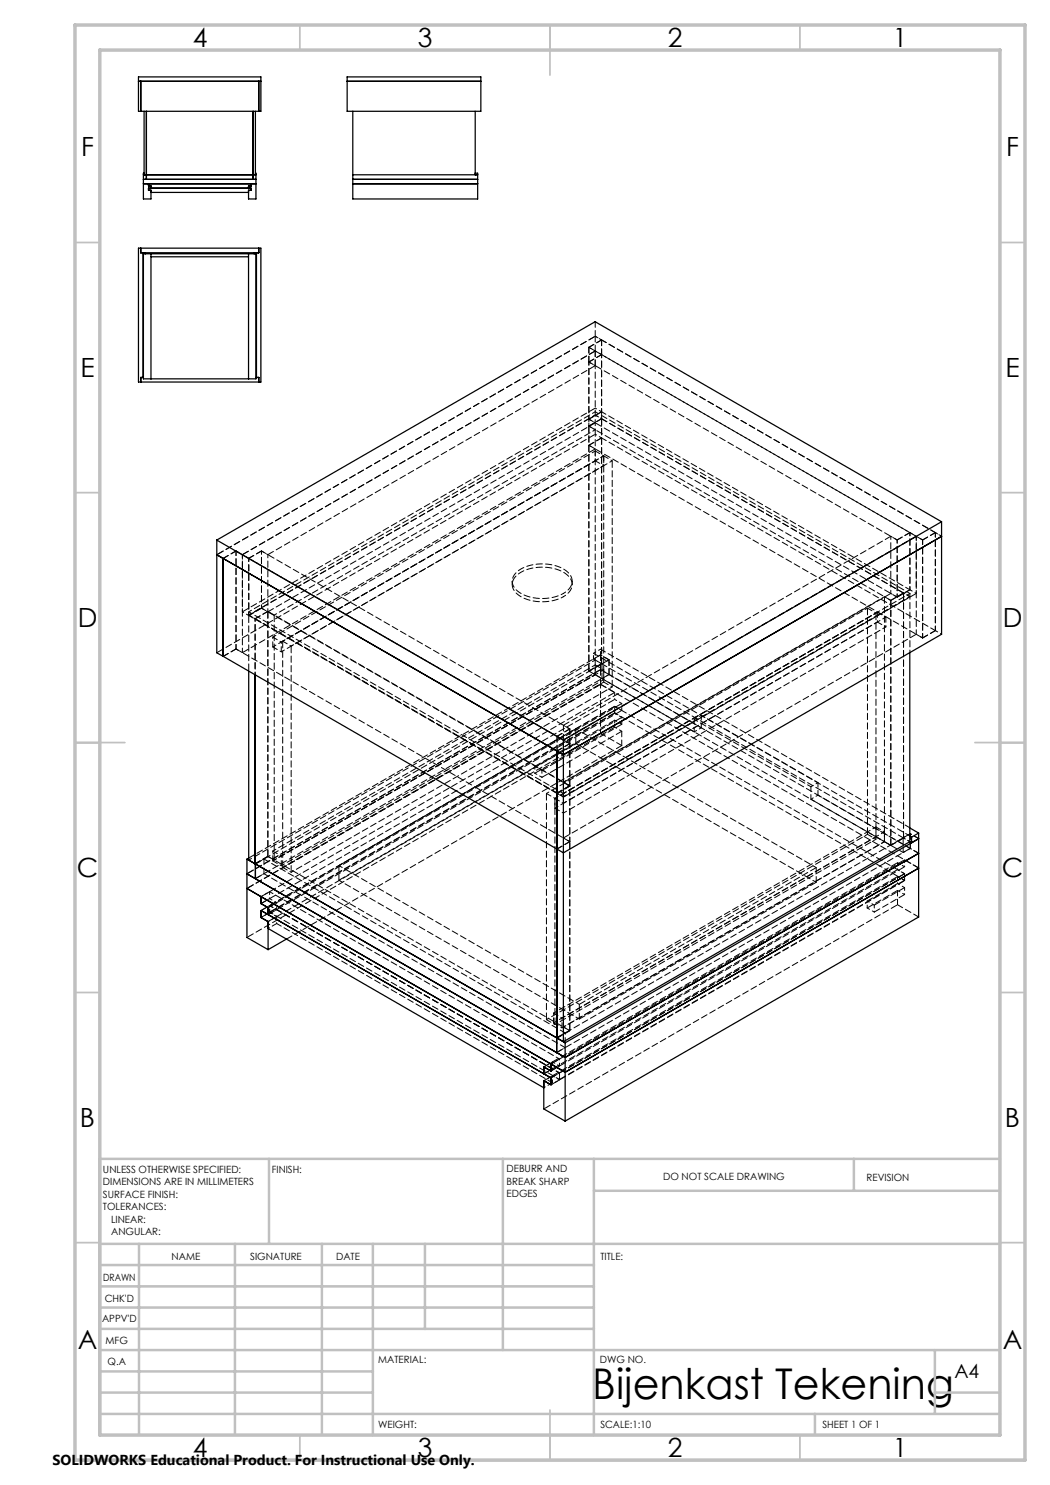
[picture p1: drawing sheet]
<svg xmlns="http://www.w3.org/2000/svg" width="210mm" height="297mm" viewBox="0 0 210 297" stroke-linecap="round" stroke-linejoin="round" font-family="sans-serif">
<g fill="none" stroke="#c0c0c0" stroke-width=".35">
<path d="M60 5v5M110 5v10M160 5v5M15 48.5h5M200 48.5h5M15 98.5h5M200 98.5h5M15 148.5h10M195 148.5h10M15 198.5h5M200 198.5h5M15 248.5h5"/>
<path d="M200 248.5h5M60 287v5M110 282v10M160 287v5"/>
</g>
<g fill="none" stroke="#c0c0c0" stroke-width=".5">
<path d="M53.8 231.8v17M100.6 231.8v38.2M118.8 231.8v55.2M118.8 238.2h81.2M170.8 231.8v6.4M200 231.8h-180v55.2M20 248.8h180M20 257.3h98.8M20 253h98.8M27.8 248.8v38.2M47 248.8v38.2M64.4 248.8v38.2"/>
<path d="M74.6 248.8v38.2M85 248.8v17M20 265.8h98.8M20 261.5h98.8M20 278.5h54.6M20 274.3h54.6M20 270h180M187 278.5h13M187 270v12.8M20 282.8h180M163 282.8v4.2"/>
</g>
<path d="M15 5h190v287h-190zM20 10h180v277h-180z" fill="none" stroke="#c0c0c0" stroke-width=".7"/>
<g fill="none" stroke="#000" stroke-width=".25">
<path d="M27.7 16.3h24.5M27.7 15.4h24.5v6.9h-24.5zM28.2 16.3v6M51.8 16.3v6M69.4 16.3h26.8M69.4 15.4h26.8v6.9h-26.8zM28.7 36.8h22.5M28.7 35h22.5M28.7 35.9h22.5M28.8 34.6h-.1v5.2h1.5v-1.7h-.5v-.5h20.5v.5h-.5v1.7h1.5v-5.2h-.1M28.8 22.3v12.7M29.3 22.3v13.6"/>
<path d="M29.7 36.8v.4h.5v.4M30.2 38.5h19.5M50.2 36.8v.4h-.5v.4M50.6 22.3v13.6M51.1 22.3v12.7M70.6 36.8h24.9M70.6 22.3v17.5h24.9v-5.2h-.5M70.6 35h24.9M70.6 35.9h24.9M95 22.3v12.7M27.7 49.6h24.5v26.8h-24.5zM28.2 49.6v.9h23.6v-.9"/>
<path d="M28.6 50.5v25M28.7 50.8h22.5v25h-22.5zM29 50.5v.3M30.2 50.8v25M30.2 51.4h19.5M49.7 50.8v25M50.8 50.5v.3M51.3 50.5v25M28.7 75.5h-.5v.9M51.2 75.5h.6v.9M43.4 108v22.6l1.2 .7M43.4 108l69.3 40"/>
<path d="M188.3 104.3v22.6l-75.6 43.7-68.1-39.3M188.3 107.3l-75.6 43.7M188.3 104.3l-69.3-40-75.6 43.7M188.3 104.3l-75.6 43.7M44.6 131.3v-19.6l-1.2-.8 69.3 40.1M49.7 134.2v37.8l1.3 .8M51 135v37.8M182 130.6v37.7M112.7 151l-1.3-.8v57.4l-60.4-34.8M112.7 148v60.3l69.3-40M49.4 171.8l1.7 1v3l-1.7-1 63.6 36.7M49.4 171.8v15.7l4.2 2.4"/>
<path d="M49.7 171.6l-.3 .2M182 165.6l1.7 1M182 167.2l.3 .2M182 168.3l.3 .3M182.3 167.4v1.2M182.3 168.6l1.4-.9-70.7 40.9M183.7 166.6l-1.4 .8M183.7 166.6v16.8l-70.7 40.8M183.7 170.7l-70.7 40.8M183.7 173.6l-70.7 40.9M52.2 182.1l1.4 .8v-1.4l-1.4-.8v-1.4l-2.8-1.6 63.6 36.8M52.2 182.1v1.4l1.4 .8v5.6"/>
<path d="M52.2 182.1l58 33.5M53.6 185.7l55.2 31.9M57.3 187.8l-3.7 2.1M110.2 215.6v1.4l-1.4-.9v5.7l4.2 2.4M113 214.5l-2.8-1.7v1.4l-1.4-.8v1.4l1.4 .8M113 208.6l-1.7-1v2.9l1.7 1M113 208.6v15.6"/>
</g>
<g fill="none" stroke="#000" stroke-width=".2" stroke-dasharray="1.3 .6" stroke-dashoffset=".7">
<path d="M117.8 72.4l1.2 .7M117.8 69.5l1.2 .7M120.3 70.9l-1.3-.7M120.3 68l-1.3-.7M117.8 85.2l1.2 .8M117.8 83.8l1.2 .8M117.8 85.2v-1.4M117.8 89.1l1.2 .7M117.8 83.8v1.4M119 83l1.3 .7M119 84.6v1.4M120.3 82.4l-1.3-.8"/>
<path d="M120.3 83.7v-1.3M120.3 82.4v1.3M120.3 87.6l-1.3-.7M120.7 91.2l-64.2 37M122.4 92.2l-64.2 37M47.2 110.2l1.3 .7M49.8 111.7l-1.3-.8M52.3 110.2l1.3 .7M112.7 118.7a8.9 8.9 0 0 1-9.5-.8 2.37 2.37 0 0 1 .6-3.8 8.8 8.8 0 0 1 9.9 .4 2.37 2.37 0 0 1-.6 3.9l-.4 .3M112.7 119.3a8.9 8.9 0 0 1-9.5-.7 2.37 2.37 0 0 1 .6-3.9 8.8 8.8 0 0 1 9.9 .5 2.37 2.37 0 0 1-.6 3.9l-.4 .2M176.9 119.3l-64.2 37.1M179.4 108l-1.2-.7"/>
<path d="M179.4 119.4l-1.2-.7M182 119.3l-1.3-.7M182 106.5l1.3 .8M182 118l1.3 .7M184.5 108l-1.2-.7M187.1 106.5l1.2 .8M47.2 129.8l1.3 .7M49.8 123.1l-1.3-.7M49.8 123l1.2 .8M52.3 121.6l1.3 .8M53.6 122.3l1.2 .7M54.8 123l64.2-37"/>
<path d="M119 134.9l-64.2 37.1M119 134.9l-1.2-.7M119 132l1.3 .7M122.9 138.5v1.4M173.5 121.6l-64.2 37.1M175.2 122.6l-64.2 37.1M178.2 120.1l-1.3-.8M184.5 127.6l-1.2-.7M187.1 126.1l1.2 .8M107 153.3v1.4M108.4 154.1v1.4M111.4 147.3l1.3 .7"/>
<path d="M111.4 158.7l1.3 .7M112.7 159.3l-1.3-.7M114 157.1l-1.3-.7M114 145.8l-1.3-.7M114 157.2l-1.3-.7M114 148.7l-1.3-.7M122.9 142.6v-1.3M122.9 141.3v1.4M122.9 144v1.4M124.4 142.1v-1.4M124.4 144.9v-1.4M53.6 171.3l1.2 .7"/>
<path d="M53.9 178.3v1.4M56.5 173.5l64.2-37.1M58.2 174.5l64.2-37.1M114 168.3l-1.3-.7M178.2 169.1l-1.3-.8M179.5 175.3v1.4M179.5 172.5v1.4M180.9 176.1v-1.4M180.9 174.7v1.4M180.9 172v1.4M180.9 177.5v1.4M182 168.3l-1.3-.7"/>
<path d="M53.9 182.4v-1.3M53.9 182.5v-1.4M55.3 181.9v-1.4M55.3 183.3v1.4M173.4 181.6v-1.4M174.9 181v1.4M109.3 203.9l64.2-37M110.5 212.4v1.4M110.5 216.5v-1.3M111 204.9l64.2-37.1M111.9 215.9v-1.3M111.9 213.2v-1.4"/>
<path d="M111.9 214.6v1.4M112.7 205.4l1.3 .7M112.7 205.4l64.2-37.1"/>
</g>
<g fill="none" stroke="#000" stroke-width=".2" stroke-dasharray="1.3 .6" stroke-dashoffset=".5">
<path d="M119 82.4l63 36.3M119 83l63 36.3M112.7 158.7l-62.9-36.3M112.7 159.3l-62.9-36.3M120.1 146.7v-9.8M122.9 141.3l58 33.4M122.9 142.6l58 33.5M138.8 146.4l-18.4-10.7M140.3 145.6l-18.5-10.7M162.2 157.3l-23.4-13.4M163.6 156.5l-23.3-13.4M67.8 173.1l48.1 27.8"/>
<path d="M67.8 176.1l48.1 27.7M163.2 173.5l-48-27.7M163.2 176.5l-48-27.8M180.6 170.5l-18.4-10.7M182.1 169.7l-18.5-10.7M53.9 181.1l58 33.5M111.9 215.9l-58-33.5M111.9 214.6l-58-33.5M111.9 211.8l-58-33.5"/>
</g>
<g fill="none" stroke="#000" stroke-width=".2" stroke-dasharray="1.3 .6" stroke-dashoffset="-.2">
<path d="M119 67.3l-75.6 43.6M43.4 110.9l75.6-43.6M43.4 130.5l75.6-43.6M49.8 134.2v-11.1M120.1 133.9l-70.7 40.8M120.1 136.9l-70.7 40.8M121.8 134.9l-70.7 40.8M51.1 172.8l70.7-40.8M52.2 179.3l70.7-40.8M179.5 172.5l-70.7 40.9M179.5 173.9l-70.7 40.8M179.5 175.3l-70.7 40.8"/>
<path d="M180.9 174.7l-69 39.9M180.9 176.1l-69 39.8M180.9 172l-70.7 40.8M180.9 173.4l-70.7 40.8M180.9 174.7l-70.7 40.9M180.9 176.1l-70.7 40.9M182.1 169.7l-70.8 40.8M49.4 187.5l70.7-40.8M52.2 180.7l70.7-40.8M52.2 183.5l70.7-40.8M52.2 182.1l70.7-40.8M53.6 182.9l70.8-40.8"/>
<path d="M53.6 181.5l70.8-40.8M53.6 184.3l70.8-40.8M53.9 181.1l69-39.8M53.9 182.4l69-39.8M111.3 207.6l70.8-40.9M114 206.1v-37.8M108.8 221.8l70.7-40.8"/>
</g>
<g fill="none" stroke="#000" stroke-width=".2" stroke-dasharray="1.3 .6" stroke-dashoffset="1">
<path d="M119 92.2v-2M120.7 93.1v-1.9M120.7 91.2l-1.7-1M120.7 93.1l-1.7-.9M122.4 92.2l-1.7-1M54.6 127.4v2M56.3 128.4l-1.7-1M56.3 128.4v2M56.3 130.4l-1.7-1M58.2 129.2l-1.7-1M118.7 131.8l1.7 1M119 134.9v-1.9"/>
<path d="M120.1 131l1.7 1M120.1 133.9l1.7 1M120.7 134l-1.7-1M120.7 135.9v-1.9M120.7 135.9l-1.7-1M122.4 137.4l-1.7-1M175.2 122.6l-1.7-1M175.5 124.4v-2M177.2 125.4v-2M177.2 123.4l-1.7-1M177.2 125.4l-1.7-1M111 159.7l-1.7-1"/>
<path d="M111 159.7v1.9M52.2 179.3l1.7-1M52.8 171.8l-1.7 1M52.8 174.7l-1.7 1M53.9 179.7l-1.7 1M54.6 170.2v2M56.3 171.2l-1.7-1M56.3 171.2v2M56.3 173.2l-1.7-1M58.2 174.5l-1.7-1M112.7 160.7l-1.7-1M112.7 162.6l-1.7-1"/>
<path d="M175.2 167.8l-1.7-.9M175.2 167.4v-2M176.9 166.4l-1.7-1M176.9 168.3v-1.9M176.9 168.3l-1.7-.9M182.1 166.7l1.6 1M182.1 169.7l1.6 1M52.2 183.5l1.7-1M53.6 184.3l1.7-1M53.6 185.7l1.7-1M53.9 181.1l-1.7 1M55.3 180.5l-1.7 1"/>
<path d="M55.3 181.9l-1.7 1M108.8 217.5l1.7-1M108.8 216.1l1.7-.9M110.2 212.8l1.7-1M110.2 217l1.7-1M110.5 213.8l-1.7 .9M110.5 212.4l-1.7 1M110.7 202.6v2M111 204.9l-1.7-1M111.9 213.2l-1.7 1M111.9 214.6l-1.7 1M112.4 203.6l-1.7-1"/>
<path d="M112.4 203.6v2M112.4 205.6l-1.7-1M113 206.6l-1.7 1M113 206.6v1.9M113 209.5l-1.7 1"/>
</g>
<g fill="none" stroke="#000" stroke-width=".2" stroke-dasharray="1.3 .6" stroke-dashoffset=".8">
<path d="M51 123.8v11.1M118.7 131.8l1.4-.8M120.1 129.8l-1.4 .9M120.4 132.8l1.4-.8M120.4 135.7l1.4-.8M122.9 139.9l1.5 .8M182 130.5v-11.2M107 153.3l1.4 .8M107 154.7l1.4 .8M122.9 142.7l1.5 .8M122.9 145.4l1.5 .9M122.9 144l1.5 .9"/>
<path d="M122.9 141.3l1.5 .8M140.3 145.6l-1.5 .8M140.3 143.1l-1.5 .8M163.6 156.5l-1.4 .8M163.6 159l-1.4 .8M179.5 172.5l1.4 .9M179.5 175.3l1.4 .8M179.5 173.9l1.4 .8M179.5 176.7l1.4 .8M180.6 167.6l1.4 .7M180.6 170.5l1.5-.8M180.6 167.6l1.5-.9"/>
<path d="M180.9 178.9l-1.4-.8M53.9 182.5l1.4 .8M55.3 180.5l-1.4-.8M173.4 180.2l1.5 .8M174.9 182.4l-1.5-.8M110.5 215.2l1.4 .8M111.9 213.2l-1.4-.8"/>
</g>
<path d="M117.8 69.5l66.7 38.5M120.3 68l66.8 38.5M47.2 110.2l66.8 38.5M184.5 127.6l-66.7-38.5M187.1 126.1l-66.8-38.5M124.4 149.1v-2.8M114 168.3l-66.8-38.5M179.5 178.1v2.9M182 165.6l-61.9-35.8M55.3 181.9l55.2 31.9M110.5 216.5l-55.2-31.8" fill="none" stroke="#000" stroke-width=".2" stroke-dasharray="1.3 .6" stroke-dashoffset=".2"/>
<g fill="none" stroke="#000" stroke-width=".2" stroke-dasharray="1.3 .6" stroke-dashoffset=".3">
<path d="M117.8 72.4l61.6 35.6M120.3 70.9l61.7 35.6M49.8 111.7l61.6 35.6M52.3 110.2l61.7 35.6M102.4 116.2v.7M114.4 116.9v-.7M179.4 119.4l-61.6-35.6M182 119.3v-.6M182 118l-61.7-35.6M111.4 158.7l-61.6-35.6M114 157.2l-61.7-35.6M138.8 146.4v-2.5"/>
<path d="M140.3 145.6v-2.5M162.2 159.8v-2.5M163.6 159v-2.5M182 167.2l-63.3-36.5"/>
</g>
<g fill="none" stroke="#000" stroke-width=".2" stroke-dasharray="1.3 .6" stroke-dashoffset=".1">
<path d="M117.8 72.4v-2.9M117.8 69.5v2.9M119 73.1v-2.9M119 70.2v2.9M119 70.2v-2.9M119 67.3v-3M120.3 70.9l-2.5 1.5M120.3 68l-2.5 1.5M120.3 70.9v-2.9M120.3 68v2.9M117.8 85.2l60.4 34.9M117.8 85.2l2.5-1.5"/>
<path d="M117.8 83.8l2.5-1.4M120.3 83.7l-2.5 1.5M120.3 83.7l60.4 34.9M120.3 82.4l-2.5 1.4M120.3 87.6l-2.5 1.5M44.7 111.7l2.5-1.5M47.2 110.2l-2.5 1.5M52.3 110.2l-2.5 1.5M179.4 108l2.6-1.5M180.7 118.6l-2.5 1.5M182 106.5l-2.6 1.5M182 118l-2.6 1.4"/>
<path d="M187.1 106.5l-2.6 1.5M44.7 131.3l2.5-1.5M47.2 129.8l-2.5 1.5M49.8 123.1l2.5-1.5M51 123.8l2.6-1.5M52.3 121.6l-2.5 1.5M53.6 122.3l-2.6 1.5M117.8 134.2l2.5-1.5M120.1 131v2.9M120.1 133.9v3M120.3 132.7l-2.5 1.5M120.4 132.8v2.9"/>
<path d="M121.8 132v2.9M178.2 120.1l2.5-1.5M187.1 126.1l-2.6 1.5M111.4 158.6l2.6-1.5M111.4 158.6l-60.4-34.8M111.4 147.3v2.9M111.4 147.3l2.6-1.5M111.4 150.2v-2.9M111.4 150.2l2.6-1.5M112.7 145.1v2.9M114 157.1l-60.4-34.8M114 157.1l-2.6 1.5"/>
<path d="M114 145.8l-2.6 1.5M114 145.8v2.9M114 157.2l-2.6 1.5M114 148.7l-2.6 1.5M115.2 145.8v2.9M124.4 149.1l-4.3-2.4M51 172.7l2.6-1.4M52.8 171.8l60.2 34.8M52.8 174.7v-2.9M53.6 171.3l60.4 34.8M67.8 173.1v3M111.4 169.8l2.6-1.5"/>
<path d="M114 168.3l-2.6 1.5M163.2 173.5v3M178.2 169.1l-60.4-34.9M180.6 170.5v-2.9M180.7 167.6l-2.5 1.5M180.7 167.6l-60.4-34.9M182.1 169.7v-3M182.1 166.7v3M183.7 170.7l-63.6-36.8M183.7 173.6l-63.6-36.7M179.5 181l4.2 2.4M111.4 207.6l2.6-1.5"/>
<path d="M113 209.5l-60.2-34.8M114 206.1l-2.6 1.5M115.9 200.9v2.9"/>
</g>
<g fill="none" stroke="#000" stroke-width=".2" stroke-dasharray="1.3 .6" stroke-dashoffset=".6">
<path d="M117.8 72.4v11.4M119 73.1v11.5M119 67.3l69.3 40M117.8 83.8v-11.4M119 90.2l-64.4 37.2M120.3 82.4v-11.5M120.7 91.2l-64.4 37.2M48.5 110.9v11.5M49.8 111.7v11.4M178.2 118.7v-11.4M179.4 108v11.4M179.4 119.4v-11.4"/>
<path d="M182 119.3l-69.3 40M182 118.7l-69.3 40M182 106.5v11.5M183.3 107.3v11.4M49.8 123.1v-11.4M49.8 123l69.2-40M49.8 122.4l69.2-40M52.3 121.6v-11.4M53.6 122.4v-11.5M54.6 129.4l64.4-37.2M56.3 130.4l64.4-37.3M118.7 131.8v-1.1"/>
<path d="M119 133l-64.4 37.2M119 132l-69.2 40M120.1 131v-1.2M120.7 134l-64.4 37.2M175.5 122.4l-64.5 37.3M177.2 123.4l-64.5 37.3M54.6 172.2l64.4-37.3M56.3 173.2l64.4-37.3M111 161.6l64.5-37.2M112.7 162.6l64.5-37.2M175.2 165.4l-64.5 37.2M176.9 166.4l-64.5 37.2"/>
<path d="M110.7 204.6l64.5-37.2M112.4 205.6l64.5-37.3"/>
</g>
<g fill="none" stroke="#000" stroke-width=".2" stroke-dasharray="1.3 .6" stroke-dashoffset="-.1">
<path d="M119 70.2l-70.5 40.7M183.3 118.7l-70.6 40.7M48.5 122.4l70.5-40.8M48.5 130.5l70.5-40.7M56.5 128.2v45.3M58.2 129.2v45.3M120.7 136.4v-45.2M122.4 137.4v-45.2M183.3 126.9l-70.6 40.7M109.3 158.7v45.2M111 159.7v45.2M112.7 148l70.6-40.7"/>
<path d="M173.5 166.9v-45.3M175.2 167.8v-45.2"/>
</g>
<g fill="none" stroke="#000" stroke-width=".2" stroke-dasharray="1.3 .6">
<path d="M119 73.1l-65.4 37.8M119 86v48.9M178.2 118.7l-65.5 37.8M180.7 118.6v49M53.6 122.4v48.9M53.6 122.4l65.4-37.8M117.8 134.2v-49M120.3 132.7v-49M122.9 138.5l-2.8-1.6M178.2 120.1v49M112.7 145.1l65.5-37.8M115.2 145.8l-47.4 27.3"/>
<path d="M115.2 148.7l-47.4 27.4M122.9 145.4l-15.9 9.3M122.9 144l-15.9 9.3M124.4 144.9l-16 9.2M124.4 146.3l-16 9.2M49.8 171.6l70.3-40.6M53.6 171.3v-48.9M54.8 172v-49M176.9 168.3v-49M178.2 169.1v-49M183.7 173.6l-2.8-1.6M57.3 187.8l67.1-38.7"/>
<path d="M173.4 180.2l6.1-3.5M173.4 181.6l6.1-3.5M174.9 181l6-3.5M174.9 182.4l6-3.5M115.9 200.9l47.3-27.4M115.9 203.8l47.3-27.3"/>
</g>
<path d="M47.2 110.2v19.6M48.5 110.9v19.6M184.5 108v19.6M187.1 106.5v19.6M47.2 129.8v-19.6M183.3 126.9v-19.6M184.5 127.6v-19.6M187.1 126.1v-19.6M114 148.7v19.6M114 168.3v-19.6" fill="none" stroke="#000" stroke-width=".2" stroke-dasharray="1.3 .6" stroke-dashoffset=".4"/>
<text font-size="8.5" x="118.5" y="279.7">Bijenkast Tekening</text>
<g font-size="5.3">
<text x="38.5" y="9.5">4</text>
<text x="83.5" y="9.5">3</text>
<text x="133.6" y="9.5">2</text>
<text x="178.6" y="9.5">1</text>
<text x="16.2" y="31.3">F</text>
<text x="201.2" y="31.3">F</text>
<text x="16.1" y="75.5">E</text>
<text x="201.1" y="75.5">E</text>
<text x="15.5" y="125.5">D</text>
<text x="200.5" y="125.5">D</text>
<text x="15.4" y="175.5">C</text>
<text x="200.4" y="175.5">C</text>
<text x="16" y="225.5">B</text>
<text x="201" y="225.5">B</text>
<text x="15.5" y="269.8">A</text>
<text x="200.5" y="269.8">A</text>
<text x="38.5" y="291.5">4</text>
<text x="83.5" y="291.5">3</text>
<text x="133.6" y="291.5">2</text>
<text x="178.6" y="291.5">1</text>
</g>
<text font-size="3.9" x="190.9" y="275.5">A4</text>
<text font-size="2.9" x="10.5" y="292.9">SOLIDWORKS Educational Product. For Instructional Use Only.</text>
<g font-size="2">
<text x="20.6" y="234.6">UNLESS OTHERWISE SPECIFIED:</text>
<text x="20.6" y="237.1">DIMENSIONS ARE IN MILLIMETERS</text>
<text x="20.6" y="239.6">SURFACE FINISH:</text>
<text x="54.4" y="234.6">FINISH:</text>
<text x="101.3" y="234.5">DEBURR AND</text>
<text x="101.3" y="237">BREAK SHARP</text>
<text x="101.3" y="239.5">EDGES</text>
<text x="132.6" y="236">DO NOT SCALE DRAWING</text>
<text x="173.3" y="236.2">REVISION</text>
<text x="20.6" y="242.1">TOLERANCES:</text>
<text x="22.2" y="244.6">LINEAR:</text>
<text x="22.2" y="247.1">ANGULAR:</text>
<text x="34.3" y="252">NAME</text>
<text x="50" y="251.9">SIGNATURE</text>
<text x="67.2" y="251.9">DATE</text>
<text x="120.1" y="251.9">TITLE:</text>
<text x="20.6" y="256.1">DRAWN</text>
<text x="20.9" y="260.3">CHK'D</text>
<text x="20.4" y="264.4">APPV'D</text>
<text x="21.1" y="268.8">MFG</text>
<text x="21.5" y="273">Q.A</text>
<text x="75.6" y="272.5">MATERIAL:</text>
<text x="120" y="272.5">DWG NO.</text>
<text x="75.6" y="285.5">WEIGHT:</text>
<text x="120.1" y="285.6">SCALE:1:10</text>
<text x="164.5" y="285.6">SHEET 1 OF 1</text>
</g>
</svg>
